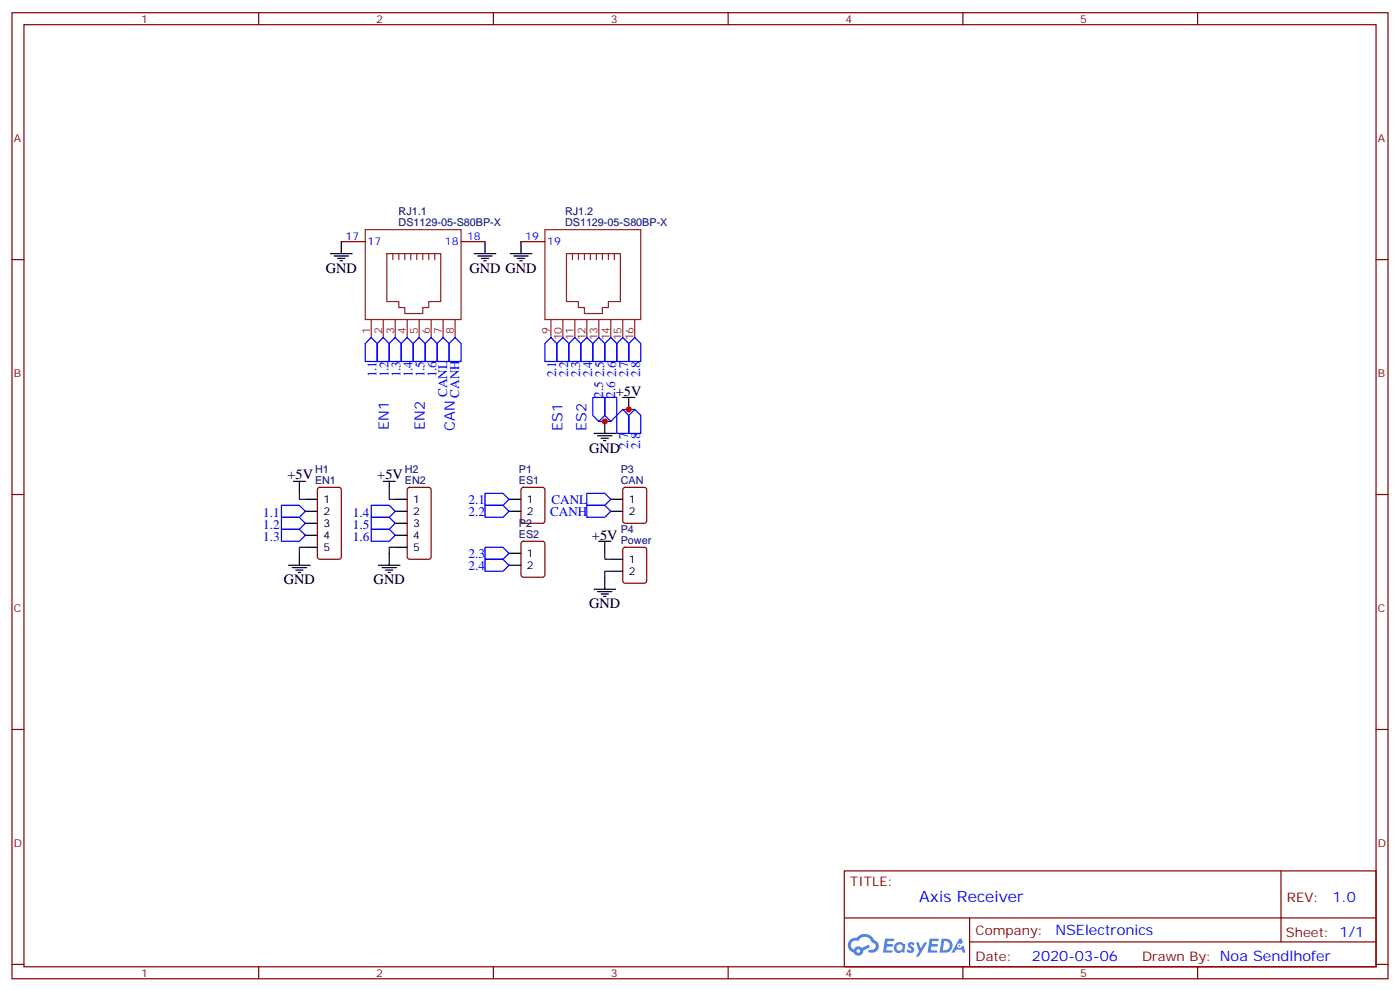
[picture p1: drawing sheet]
<svg xmlns="http://www.w3.org/2000/svg" width="412mm" height="292mm" viewBox="0 0 412 292" stroke-linecap="round" stroke-linejoin="round" font-family="sans-serif">
<g fill="none" stroke="#870000" stroke-width=".35">
<path d="M3.5 3.7h405.4v284.4h-405.4zM7.1 7.3h398.2v277.3h-398.2zM76.2 3.7v3.6M145.3 3.7v3.6M214.5 3.7v3.6M283.6 3.7v3.6M352.8 3.7v3.6M3.5 76.4h3.6M405.3 76.4h3.6M3.5 145.6h3.6M405.3 145.6h3.6M3.5 214.7h3.6"/>
<path d="M405.3 214.7h3.6M248.7 256.3h156.6v28.3h-156.6zM377.3 256.4v20.8M248.7 270.2h156.5M285.6 277.2h119.6M285.6 270.2v14.1M3.5 283.8h3.6M76.2 284.6v3.5M145.3 284.6v3.5M214.5 284.6v3.5M283.6 284.6v3.5M352.8 284.6v3.5"/>
<path d="M405.3 283.8h3.6"/>
</g>
<g fill="#5487ff">
<path d="M267.7 277.5a1.22 1.22 0 0 1 1.7 .3l-.4 .5a.47 .47 0 0 0-.3-.4 .47 .47 0 0 0-.5 .2l.1 .3a1.14 1.14 0 0 1 .8 1.7 1.14 1.14 0 0 1-1.9 0l-.2-.2 .5-.5 .7 .4a.29 .29 0 0 0 .3-.3 .29 .29 0 0 0-.2-.3 1.04 1.04 0 0 1-.6-1.7z"/>
<path d="M260.7 276.3h2.4l.3 .1-.2 .5-1.8 .1-.1 .9h1.5l.3 .3-.3 .4h-1.6l-.2 1.1h1.7l.2 .3-.2 .4h-2.6z"/>
<path d="M273.8 276.3h2.4l.3 .1-.1 .5-1.8 .1-.2 .9h1.6l.3 .3-.4 .4h-1.6l-.1 1.1h1.7l.2 .3-.2 .4h-2.6z"/>
<path d="M282.6 276.3h.7l.3 1.2-.6 .3a.69 .69 0 0 0-1 .3 .69 .69 0 0 0 .4 1 .69 .69 0 0 0 .9-.6l.5-.3 .6 2.2h-.8l-.2-.9h-1.8l-.5 .9h-.8z"/>
<path d="M269.8 277.3h.8l.6 1.9 1.1-1.9h.9l-2.6 4.2h-.8l.9-1.5z"/>
<path d="M277.4 276.3l-.6 4.1h1.3a2.11 2.11 0 0 0 2.5-2.1 2.11 2.11 0 0 0-2.5-2zM278.1 277a1.39 1.39 0 0 1 1.7 1.4 1.39 1.39 0 0 1-1.8 1.3h-.3z"/>
<path d="M263.7 277.9a1.54 1.54 0 0 0-.1 2.1 1.54 1.54 0 0 0 2.2 .2l.6 .2 .3-2.3-.2-.2-.4-.1a1.49 1.49 0 0 0-2.4 .1zM264 278.9a.94 .94 0 0 1 1.8 0 .94 .94 0 0 1-1.8 0z"/>
<path d="M250.4 276.6a2.18 2.18 0 0 0 1.1 3.8 1.44 1.44 0 0 0 1.6 .9 1.44 1.44 0 0 0 1.2-1.5l2-1-.5-.7-1.9 .9a1.47 1.47 0 0 0-2.4 .5 1.39 1.39 0 0 1-.7-2 1.39 1.39 0 0 1 2-.5 2.12 2.12 0 0 1 2.2-1.3 2.12 2.12 0 0 1 1.9 1.7 1.14 1.14 0 0 1 1.1 1.4 1.14 1.14 0 0 1-1.7 .8 .43 .43 0 0 0-.5 .3 .43 .43 0 0 0 .4 .5 1.98 1.98 0 0 0 2.5-1.2 1.98 1.98 0 0 0-1.2-2.5 3.1 3.1 0 0 0-5.3-.7l-.9 .1zM252.3 279.9a.55 .55 0 0 1 1.1 0 .55 .55 0 0 1-1.1 0z"/>
<circle cx="282.6" cy="278.4" r=".26"/>
</g>
<g fill="none" stroke="#8c2424" stroke-width=".35">
<path d="M107.6 67.6h28.2v26.5h-28.2zM113.9 74.6h15.9v14.2h-3.5v1.7h-1.8v1.8h-5.3v-1.8h-1.7v-1.7h-3.6zM115.7 74.6v1.8M117.5 74.6v1.8M119.2 74.6v1.8M121 74.6v1.8M122.8 74.6v1.8M124.5 74.6v1.8M126.3 74.6v1.8M128.1 74.6v1.8M160.5 67.6h28.2v26.5h-28.2zM166.9 74.6h15.8v14.2h-3.5v1.7h-1.8v1.8h-5.2v-1.8h-1.8v-1.7h-3.5z"/>
<path d="M168.6 74.6v1.8M170.4 74.6v1.8M172.2 74.6v1.8M173.9 74.6v1.8M175.7 74.6v1.8M177.4 74.6v1.8M179.2 74.6v1.8M181 74.6v1.8M109.4 94.1v5.2M112.9 94.1v5.2M116.4 94.1v5.2M119.9 94.1v5.2"/>
<path d="M123.5 94.1v5.2M127 94.1v5.2M130.5 94.1v5.2M134.1 94.1v5.2M162.3 94.1v5.2M165.8 94.1v5.2M169.3 94.1v5.2M172.9 94.1v5.2M176.4 94.1v5.2M179.9 94.1v5.2M183.4 94.1v5.2M187 94.1v5.2"/>
</g>
<path d="M100.5 71.1h7.1M135.8 71.1h7.1M153.5 71.1h7M93.7 143.6l.5-.2h5.6l.7 .5v20l-.4 .7h-5.9l-.7-.5v-20zM120.2 143.6l.4-.2h5.7l.6 .5 .1 20-.5 .7h-5.9l-.6-.5-.1-20zM153.7 143.6l.5-.2h5.6l.7 .5v9.4l-.4 .7h-5.9l-.7-.4v-9.5zM153.7 159.5l.5-.2h5.6l.7 .4v9.5l-.4 .6-5.9 .1-.7-.5v-9.4zM183.7 143.6l.4-.2h5.7l.6 .5 .1 9.4-.5 .7h-5.9l-.6-.4-.1-9.5zM183.7 161.3l.4-.2h5.7l.6 .4 .1 9.5-.5 .6-5.9 .1-.6-.5-.1-9.4z" fill="none" stroke="#870000" stroke-width=".35"/>
<path d="M176.4 124h3.5M183.4 120.5h3.6M88.2 145.2v1.8h1.8M114.7 145.2v1.8h1.7M90 161.1h-1.8v1.7M116.4 161.1h-1.7v1.7M178.2 162.8v1.8h1.7M179.9 168.1h-1.7v1.8" fill="none" stroke="#008700" stroke-width=".35"/>
<g fill="none" stroke="#00f" stroke-width=".35">
<path d="M109.4 99.3l1.7 1.8v5.3h-3.5v-5.3zM112.9 99.3l1.8 1.8v5.3h-3.6v-5.3zM116.4 99.3l1.8 1.8v5.3h-3.5v-5.3zM119.9 99.3l1.8 1.8v5.3h-3.5v-5.3zM123.5 99.3l1.7 1.8v5.3h-3.5v-5.3zM127 99.3l1.8 1.8v5.3h-3.6v-5.3zM130.5 99.3l1.8 1.8v5.3h-3.5v-5.3zM134.1 99.3l1.7 1.8v5.3h-3.5v-5.3zM162.3 99.3l1.7 1.8v5.3h-3.5v-5.3zM165.8 99.3l1.8 1.8v5.3h-3.6v-5.3zM169.3 99.3l1.8 1.8v5.3h-3.5v-5.3zM172.9 99.3l1.7 1.8v5.3h-3.5v-5.3z"/>
<path d="M176.4 99.3l1.8 1.8v5.3h-3.6v-5.3zM179.9 99.3l1.8 1.8v5.3h-3.5v-5.3zM183.4 99.3l1.8 1.8v5.3h-3.5v-5.3zM187 99.3l1.7 1.8v5.3h-3.5v-5.3zM174.6 117h3.6v5.3l-1.8 1.7-1.8-1.7zM178.2 117h3.5v5.3l-1.8 1.7-1.7-1.7zM183.4 120.5l1.8 1.8v5.3h-3.5v-5.3zM187 120.5l1.7 1.8v5.3h-3.5v-5.3zM82.9 148.7h5.3l1.8 1.8-1.8 1.8h-5.3zM82.9 152.3h5.3l1.8 1.7-1.8 1.8h-5.3zM82.9 155.8h5.3l1.8 1.8-1.8 1.7h-5.3zM109.4 155.8h5.3l1.7 1.8-1.7 1.7h-5.3z"/>
<path d="M109.4 152.3h5.3l1.7 1.7-1.7 1.8h-5.3zM109.4 148.7h5.3l1.7 1.8-1.7 1.8h-5.3zM142.9 148.7h5.3l1.7 1.8-1.7 1.8h-5.3zM142.9 145.2h5.3l1.7 1.8-1.7 1.7h-5.3zM172.9 148.7h5.3l1.7 1.8-1.7 1.8h-5.3zM172.9 145.2h5.3l1.7 1.8-1.7 1.7h-5.3zM142.9 161.1h5.3l1.7 1.7-1.7 1.8h-5.3zM142.9 164.6h5.3l1.7 1.8-1.7 1.7h-5.3z"/>
</g>
<g fill="none" stroke="#000" stroke-width=".35">
<path d="M97.4 74.6h6.3M98.4 75.4h4.3M99.5 76.1h2.1M100.2 76.8h.7M100.5 71.1v3.5M139.7 74.6h6.3M140.8 75.4h4.2M141.8 76.1h2.1M142.5 76.8h.7M142.9 71.1v3.5M150.3 74.6h6.3M151.3 75.4h4.3"/>
<path d="M152.4 76.1h2.1M153.1 76.8h.7M153.5 71.1v3.5M183.4 117h3.6M185.2 117v3.5M175 127.6h6.3M176 128.3h4.3M177.1 129h2.1M177.8 129.7h.7M178.2 124v3.6M86.4 141.7h3.6M88.2 141.7v3.5"/>
<path d="M90 147h3.5M90 150.5h3.5M90 154h3.5M90 157.6h3.5M112.9 141.7h3.5M114.7 141.7v3.5M116.4 147h3.5M116.4 150.5h3.5M116.4 154h3.5M116.4 157.6h3.5M149.9 147h3.6M149.9 150.5h3.6"/>
<path d="M176.4 159.3h3.5M178.2 159.3v3.5M179.9 147h3.5M179.9 150.5h3.5M85 166.4h6.4M86.1 167.1h4.2M87.1 167.8h2.2M87.8 168.5h.7M88.2 162.8v3.6M90 161.1h3.5M111.5 166.4h6.3M112.5 167.1h4.3"/>
<path d="M113.6 167.8h2.1M114.3 168.5h.7M114.7 162.8v3.6M116.4 161.1h3.5M149.9 162.8h3.6M149.9 166.4h3.6M175 173.4h6.3M176 174.1h4.3M177.1 174.8h2.1M177.8 175.5h.7M178.2 169.9v3.5M179.9 164.6h3.5"/>
<path d="M179.9 168.1h3.5"/>
</g>
<g fill="#c00">
<circle cx="178.2" cy="124" r=".88"/>
<circle cx="185.2" cy="120.5" r=".88"/>
</g>
<text font-size="4.6" fill="#00f" x="270.8" y="265.4">Axis Receiver</text>
<g font-size="4.2">
<text x="96" y="80.3">GND</text>
<text x="138.3" y="80.3">GND GND</text>
<text x="181.4" y="116.7">+5V</text>
<text x="173.6" y="133.2">GND</text>
<text x="84.7" y="141">+5V</text>
<text x="111.1" y="141">+5V</text>
<text x="174.4" y="159">+5V</text>
<text x="83.6" y="172">GND</text>
<text x="110.1" y="172">GND</text>
<text x="173.6" y="179.1">GND</text>
</g>
<g font-size="4.2" fill="#00f">
<text x="114.6" y="126.5" transform="rotate(-90 114.6 126.5)">EN1</text>
<text x="125.2" y="126.5" transform="rotate(-90 125.2 126.5)">EN2</text>
<text x="134" y="126.8" transform="rotate(-90 134 126.8)">CAN</text>
<text x="165.7" y="126.8" transform="rotate(-90 165.7 126.8)">ES1</text>
<text x="172.8" y="126.8" transform="rotate(-90 172.8 126.8)">ES2</text>
<text x="392.5" y="265.6">1.0</text>
<text x="310.9" y="275.2">NSElectronics</text>
<text x="304" y="283">2020-03-06</text>
</g>
<g font-size="3.9" fill="#00f">
<text x="110.9" y="111.1" transform="rotate(-90 110.9 111.1)">1.1</text>
<text x="114.5" y="111.1" transform="rotate(-90 114.5 111.1)">1.2</text>
<text x="118" y="111.1" transform="rotate(-90 118 111.1)">1.3</text>
<text x="121.5" y="111.1" transform="rotate(-90 121.5 111.1)">1.4</text>
<text x="125.1" y="111.1" transform="rotate(-90 125.1 111.1)">1.5</text>
<text x="128.6" y="111.1" transform="rotate(-90 128.6 111.1)">1.6</text>
<text x="163.9" y="111.1" transform="rotate(-90 163.9 111.1)">2.1</text>
<text x="167.4" y="111.1" transform="rotate(-90 167.4 111.1)">2.2</text>
<text x="170.9" y="111.1" transform="rotate(-90 170.9 111.1)">2.3</text>
<text x="174.4" y="111.1" transform="rotate(-90 174.4 111.1)">2.4</text>
<text x="178" y="111.1" transform="rotate(-90 178 111.1)">2.5</text>
<text x="181.5" y="111.1" transform="rotate(-90 181.5 111.1)">2.6</text>
<text x="185" y="111.1" transform="rotate(-90 185 111.1)">2.7</text>
<text x="188.6" y="111.1" transform="rotate(-90 188.6 111.1)">2.8</text>
<text x="131.8" y="116.8" transform="rotate(-90 131.8 116.8)">CANL</text>
<text x="135.3" y="117" transform="rotate(-90 135.3 117)">CANH</text>
<text x="177.7" y="117.1" transform="rotate(-90 177.7 117.1)">2.5</text>
<text x="181.2" y="117.1" transform="rotate(-90 181.2 117.1)">2.6</text>
<text x="185" y="132.3" transform="rotate(-90 185 132.3)">2.7</text>
<text x="188.6" y="132.3" transform="rotate(-90 188.6 132.3)">2.8</text>
<text x="138" y="148.2">2.1</text>
<text x="162.4" y="148.2">CANL</text>
<text x="77.5" y="152.3">1.1</text>
<text x="77.5" y="155.8">1.2</text>
<text x="104" y="155.8">1.5</text>
<text x="104" y="152.3">1.4</text>
<text x="138" y="151.8">2.2</text>
<text x="162" y="151.8">CANH</text>
<text x="77.5" y="159.3">1.3</text>
<text x="104" y="159.3">1.6</text>
<text x="138" y="164.1">2.3</text>
<text x="138" y="167.6">2.4</text>
</g>
<g font-size="3.9" fill="#800">
<text x="250.5" y="260.9">TITLE:</text>
<text x="379.1" y="265.6">REV:</text>
<text x="287.4" y="275.1">Company:</text>
<text x="378.7" y="275.7">Sheet: 1/1</text>
<text x="287.4" y="282.8">Date:</text>
<text x="336.4" y="282.9">Drawn By: Noa Sendlhofer</text>
</g>
<g font-size="3.2" fill="#800">
<text x="41.6" y="6.7">1</text>
<text x="110.8" y="6.7">2</text>
<text x="179.9" y="6.7">3</text>
<text x="249.1" y="6.7">4</text>
<text x="318.2" y="6.7">5</text>
<text x="4.1" y="41.8">A</text>
<text x="405.9" y="41.8">A</text>
<text x="4.1" y="111">B</text>
<text x="405.9" y="111">B</text>
<text x="4.1" y="180.1">C</text>
<text x="405.9" y="180.1">C</text>
<text x="4.1" y="249.3">D</text>
<text x="405.9" y="249.3">D</text>
<text x="41.6" y="287.5">1</text>
<text x="110.8" y="287.5">2</text>
<text x="179.9" y="287.5">3</text>
<text x="249.1" y="287.5">4</text>
<text x="318.2" y="287.5">5</text>
</g>
<g font-size="3.2" fill="#000080">
<text x="117.4" y="63.4">RJ1.1</text>
<text x="166.4" y="63.4">RJ1.2</text>
<text x="117.4" y="66.5">DS1129-05-S80BP-X</text>
<text x="166.4" y="66.5">DS1129-05-S80BP-X</text>
<text x="92.8" y="142.4">EN1</text>
<text x="92.8" y="139.2">H1</text>
<text x="119.2" y="142.4">EN2</text>
<text x="119.3" y="139.2">H2</text>
<text x="152.9" y="142.4">ES1</text>
<text x="152.9" y="139.2">P1</text>
<text x="182.8" y="142.4">CAN</text>
<text x="182.8" y="139.2">P3</text>
<text x="152.9" y="155.1">P2</text>
<text x="152.9" y="158.3">ES2</text>
<text x="182.8" y="160">Power</text>
<text x="182.8" y="156.8">P4</text>
</g>
<g font-size="3.2" fill="#00f">
<text x="101.8" y="70.8">17</text>
<text x="137.6" y="70.8">18</text>
<text x="154.7" y="70.8">19</text>
<text x="108.3" y="72.2">17</text>
<text x="131.1" y="72.2">18</text>
<text x="161.2" y="72.2">19</text>
</g>
<g font-size="3.2" fill="#8d2323">
<text x="109" y="98.2" transform="rotate(-90 109 98.2)">1</text>
<text x="112.5" y="98.2" transform="rotate(-90 112.5 98.2)">2</text>
<text x="116.1" y="98.2" transform="rotate(-90 116.1 98.2)">3</text>
<text x="119.6" y="98.2" transform="rotate(-90 119.6 98.2)">4</text>
<text x="123.1" y="98.2" transform="rotate(-90 123.1 98.2)">5</text>
<text x="126.6" y="98.2" transform="rotate(-90 126.6 98.2)">6</text>
<text x="130.2" y="98.2" transform="rotate(-90 130.2 98.2)">7</text>
<text x="133.7" y="98.2" transform="rotate(-90 133.7 98.2)">8</text>
<text x="161.9" y="98.2" transform="rotate(-90 161.9 98.2)">9</text>
<text x="165.5" y="100.2" transform="rotate(-90 165.5 100.2)">10</text>
<text x="169" y="100.2" transform="rotate(-90 169 100.2)">11</text>
<text x="172.5" y="100.2" transform="rotate(-90 172.5 100.2)">12</text>
<text x="176" y="100.2" transform="rotate(-90 176 100.2)">13</text>
<text x="179.6" y="100.2" transform="rotate(-90 179.6 100.2)">14</text>
<text x="183.1" y="100.2" transform="rotate(-90 183.1 100.2)">15</text>
<text x="186.6" y="100.2" transform="rotate(-90 186.6 100.2)">16</text>
</g>
<g font-size="3.2">
<text x="95.2" y="148">1</text>
<text x="121.7" y="148">1</text>
<text x="155.2" y="148">1</text>
<text x="185.2" y="148">1</text>
<text x="95.2" y="151.6">2</text>
<text x="95.2" y="155.1">3</text>
<text x="121.7" y="151.6">2</text>
<text x="121.7" y="155.1">3</text>
<text x="155.2" y="151.6">2</text>
<text x="185.2" y="151.6">2</text>
<text x="95.2" y="158.6">4</text>
<text x="121.7" y="158.6">4</text>
<text x="95.2" y="162.1">5</text>
<text x="121.7" y="162.1">5</text>
<text x="155.2" y="163.9">1</text>
<text x="155.2" y="167.4">2</text>
<text x="185.2" y="165.7">1</text>
<text x="185.2" y="169.2">2</text>
</g>
</svg>
